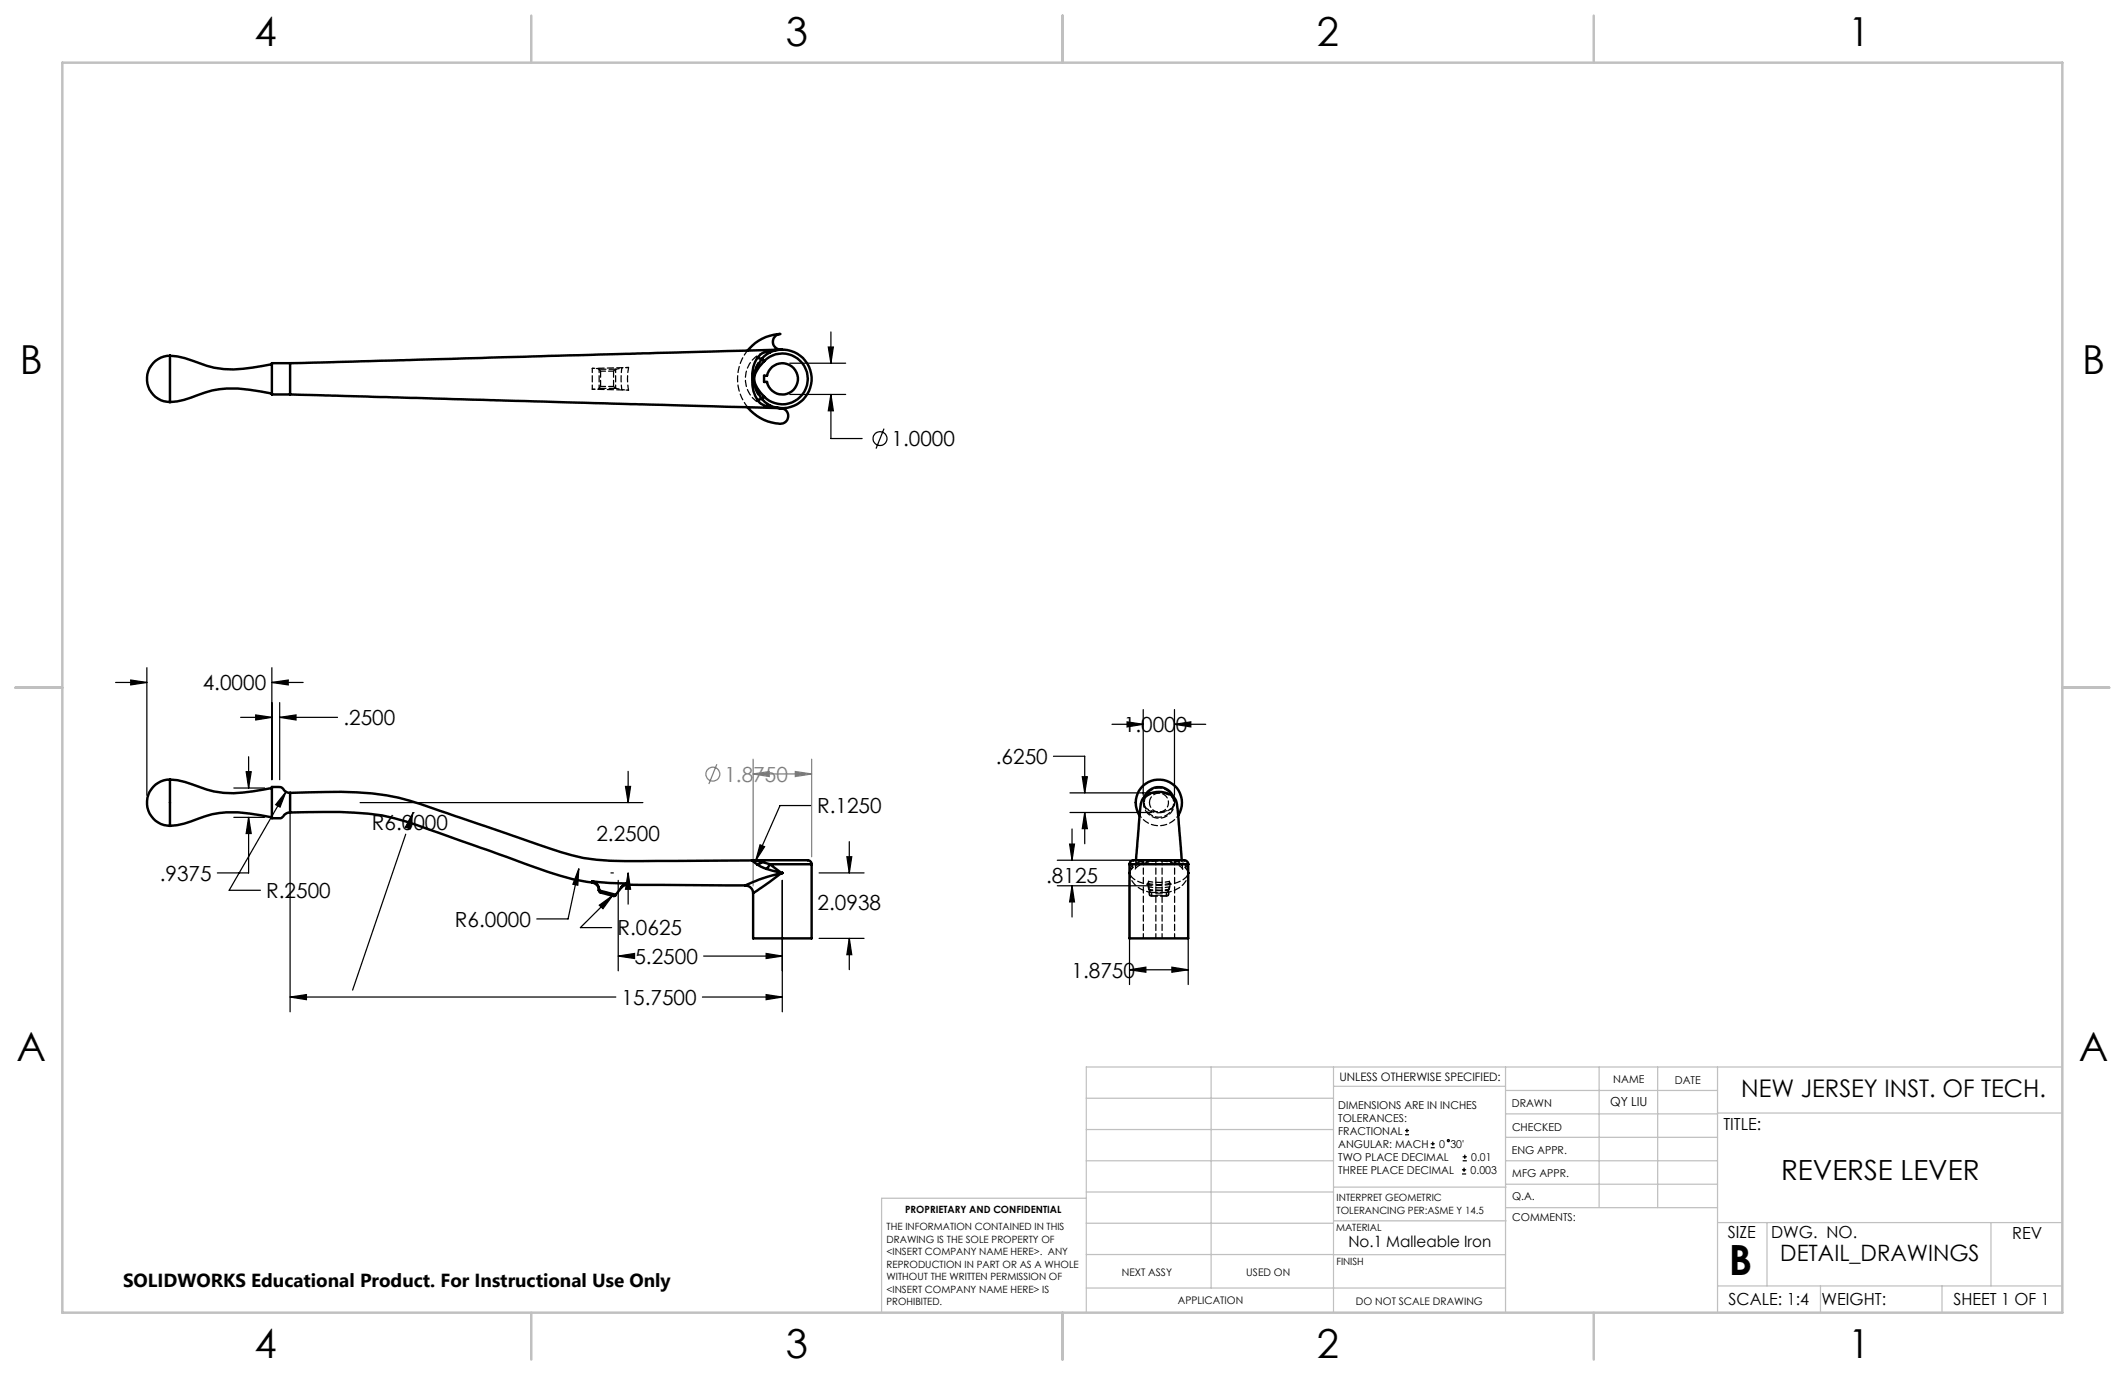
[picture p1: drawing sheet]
<svg xmlns="http://www.w3.org/2000/svg" width="432mm" height="279mm" viewBox="0 0 432 279" stroke-linecap="round" stroke-linejoin="round" font-family="sans-serif">
<g fill="none" stroke="#808080" stroke-width=".25">
<path d="M145.7 155.3l-1.7 4M153 157.3l3.3-.5v1zM153 157.3h.1M153 154.3v25.7M153 157.3h11.9M161.6 156.8l3.3 .5-3.3 .5zM164.9 154.3v19.8"/>
<circle cx="144.8" cy="157.3" r="1.41"/>
</g>
<g fill="none" stroke="#000" stroke-width=".25">
<path d="M160.5 73.8h11.3M168.3 70.5h1l-.5 3.3zM168.8 67.5v6.3M160.5 80.2h11.3M168.8 80.2l.5 3.3h-1zM168.8 80.2v8.9h6.4M179.6 87.1l-1.6 4.1M23.5 138.7h6.3M26.6 138.2l3.2 .5-3.2 .5zM29.8 135.7v25.9M55.2 138.7l3.4-.5v1zM55.2 135.7v22.7"/>
<path d="M55.2 138.7h6.4M48.9 145.8h6.3M50 156.8h1l-.5 3.3zM50.5 153.8v6.3M52 145.3l3.2 .5-3.2 .5zM56.8 145.8l3.3-.5v1zM56.8 142.8v15.6M56.8 145.8h11.8M127.1 159.8h1l-.5 3.3zM127.6 156.7v6.4M214.1 153.7h6.3v7.4M219.9 157.8h1l-.5 3.3z"/>
<path d="M226 147.2h6.3M229 146.7l3.3 .5-3.3 .5zM232.3 144.2v17.4M238.7 147.2l3.3-.5v1zM238.7 144.2v17.4M238.7 147.2h6.3M47.5 160.1h6.3M47.5 166.1h6.3M50.5 166.1l.5 3.3h-1zM50.5 166.1v11.3h-6.3M58.1 160.9l-1.2 3.1-.9-.5zM58.1 160.9l-11.5 20h6.3"/>
<path d="M58.9 164.6v41M73.2 163.1h57.4M82.4 169.5l-10.8 31.7M83.9 165.1l-.6 3.3-.9-.3zM83.9 165.1h.1M117.6 176.5l-.2 3.4-1-.2zM117.6 176.5l-2.2 10.2h-6.3M124.1 177.4h.5M125.6 178.9v18.4M127.6 177.4l.5 3.3h-1zM127.6 177.4v6.3M154.4 171.7l1 .3-1.8 2.9z"/>
<path d="M159 178.9v26.7M164.9 163.7h-6.4l-4.9 11.2M166.4 177.4h9.2M172.1 174.1h1l-.5 3.3zM172.6 171v6.4M214.8 174.8h19.2M214.8 180h19.2M217.3 171.5h1l-.5 3.3zM217.4 161.1h16.6M217.4 165.1h16.6M217.8 180l.5 3.3h-1zM217.8 168.5v6.3"/>
<path d="M217.8 180v6.3M220.4 165.1l.5 3.3h-1zM220.4 165.1v6.3M229.5 178.9v21.2M241.4 178.9v21.2M121.8 183.9l2.7-1.9-2 2.6zM124.5 182l-6.6 6.5h6.4M125.6 194.3l3.3-.6v1.1zM125.6 194.3h2.1M143 194.3h16M155.7 193.7l3.3 .6-3.3 .5zM166.4 190.7h9.2"/>
<path d="M172.6 190.7v6.3M172.6 190.7l.5 3.3h-1zM229.5 197.1l3.3-.6v1.1zM229.5 197.1h.1M229.5 197.1h11.9M238.1 196.5l3.3 .6-3.3 .5zM58.9 202.6l3.4-.5v1zM58.9 202.6h66.2M142.7 202.6h16.3M155.7 202.1l3.3 .5-3.3 .5zM285.5 230.6h.8M285.5 229.7h.8"/>
<path d="M285.9 229.3v.9M290.7 233.2h.8M290.7 232.4h.8M291.1 232v.8M297.1 238.5h.8M297.1 237.7h.8M297.2 235.9h.9M297.2 235.1h.9M297.5 237.3v.8M297.6 234.6v.9"/>
<circle cx="178.8" cy="89.1" r="1.41"/>
<circle cx="294.3" cy="231.8" r=".22"/>
</g>
<g fill="none" stroke="#c0c0c0" stroke-width=".25">
<path d="M246.1 216.8v44.9M271 216.8v49.9M305.9 216.8v49.9M324.9 216.8v28.6M336.8 216.8v28.6M349 216.8v49.9M419.1 216.8h-198.4v49.9M220.7 235.9h50.3M220.7 229.5h50.3M220.7 223.2h50.3M271 220.7h34.9M305.9 231.1h43.1"/>
<path d="M305.9 226.3h43.1M305.9 221.6h43.1M305.9 235.9h43.1M349 226.2h70.1M220.7 248.6h50.3M220.7 242.2h50.3M220.7 254.9h50.3M220.7 243.5h-41.6v23.2M271 255h34.9M271 248.1h35M271 241.2h35M305.9 240.6h43.1"/>
<path d="M306 245.4h43M349 248.4h70.1M359.1 248.4v12.9M404.6 248.4v12.9M220.7 261.7h85.2M349 261.3h70.1M369.9 261.3v5.4M394.6 261.3v5.4"/>
</g>
<path d="M12.7 12.7h406.4v254h-406.4zM108 3.2v9.5M215.9 3.2v9.5M323.8 3.2v9.5M3.1 139.7h9.6M419.1 139.7h9.5M108 266.7v9.6M215.9 266.7v9.6M323.8 266.7v9.6" fill="none" stroke="#c0c0c0" stroke-width=".5"/>
<path d="M127.1 159.8h1l-.5 3.3zM127.6 177.4l.5 3.3h-1zM125.6 194.3l3.3-.6v1.1zM155.7 193.7l3.3 .6-3.3 .5zM58.9 202.6l3.4-.5v1zM155.7 202.1l3.3 .5-3.3 .5zM117.6 176.5l-1.2 3.2 1 .2zM172.1 174.1h1l-.5 3.3zM172.6 190.7l.5 3.3h-1zM154.4 171.7l-.8 3.2 1.8-2.9zM56.8 145.8l3.3-.5v1zM52 145.3l3.2 .5-3.2 .5zM26.6 138.2l3.2 .5-3.2 .5zM55.2 138.7l3.4-.5v1zM50 156.8h1l-.5 3.3zM50.5 166.1l.5 3.3h-1zM121.8 183.9l.7 .7 2-2.6zM58.1 160.9l-2.1 2.6 .9 .5zM83.9 165.1l-1.5 3 .9 .3zM238.7 147.2l3.3-.5v1zM229 146.7l3.3 .5-3.3 .5zM219.9 157.8h1l-.5 3.3zM220.4 165.1l.5 3.3h-1zM238.1 196.5l3.3 .6-3.3 .5zM229.5 197.1l3.3-.6v1.1zM217.3 171.5h1l-.5 3.3zM217.8 180l.5 3.3h-1zM168.8 80.2l.5 3.3h-1zM168.3 70.5h1l-.5 3.3z" fill="#000"/>
<path d="M153 157.3l3.3-.5v1zM161.6 156.8l3.3 .5-3.3 .5z" fill="#808080"/>
<g fill="none" stroke="#000" stroke-width=".5">
<path d="M34.5 72.3a4.7 4.7 0 0 0-4.6 4.7 4.7 4.7 0 0 0 4.6 4.7M34.5 72.3a22.3 22.3 0 0 1 7.5 2 22.5 22.5 0 0 0 11.3 .1l1.9-.4M34.5 72.3v9.4M55.2 80a35.5 35.5 0 0 0-10.6-.9 34.2 34.2 0 0 0-7.2 2.1l-2.9 .5M58.9 73.8h-3.7v6.4h3.7M58.9 73.8v6.4M153.9 72.7a6.5 6.5 0 0 0-1 4.5 6.8 6.8 0 0 0 1 4.1M153.9 72.7l.9 .2M154.8 72.9a6.3 6.3 0 0 0-1.6 5.1l.9 1.9 .7 1.2M154.8 72.9l.5 .5M155.3 73.4a4.7 4.7 0 0 0-2 4.1 6.3 6.3 0 0 0 2 3.1M155.3 73.4a5.2 5.2 0 0 1 7.3-.1 5.2 5.2 0 0 1 0 7.4 5.2 5.2 0 0 1-7.3-.1"/>
<path d="M155.8 71.4l-.9 .4-1 .9M155.8 71.4l.6 .2M156.4 71.6l-.7 .5-.9 .8M156.4 71.6a6 6 0 0 1 8.5 5.4 6 6 0 0 1-8.5 5.4M156.9 74.5a3.2 3.2 0 0 1 4.8 .8 3.2 3.2 0 0 1-1.6 4.6 3.2 3.2 0 0 1-4.2-2.3h-.6v-1.3h.6a3.4 3.4 0 0 1 1-1.8zM158.6 71l-99.7 2.8M158.7 71a1.59 1.59 0 0 1-1.7-1.5 1.59 1.59 0 0 1 1.5-1.6 9.2 9.2 0 0 0-6.6 3.3M158.7 71h.1M158.7 71l-2.9 .4M158.9 71h.1M58.9 80.2l99.7 2.7M153.9 81.3a3 3 0 0 0 1.9 1.3"/>
<path d="M154.8 81.1l-.9 .2M154.8 81.1l.7 .6 .9 .7M155.3 80.6l-.5 .5M155.8 82.6l2.4 .3a1.62 1.62 0 0 1 2 1.6 1.62 1.62 0 0 1-2 1.6 9.1 9.1 0 0 1-6.3-3.3M156.4 82.4h-.4l-.2 .2M158.9 82.9h.1M34.5 158.4a4.7 4.7 0 0 0-4.6 4.7 4.7 4.7 0 0 0 4.6 4.7M34.5 158.4a22.3 22.3 0 0 1 7.5 2 22.5 22.5 0 0 0 11.3 .1l1.9-.4M34.5 158.4v9.4M55.2 166.1a35.5 35.5 0 0 0-10.6-.9 34.2 34.2 0 0 0-7.2 2.2l-2.9 .4M58.9 165.1l3.5-.1a88.3 88.3 0 0 1 15.3 .7 113 113 0 0 1 15.5 5l8.5 3a183.5 183.5 0 0 0 14.8 5l3.8 .6v-.2M58.9 161.1l3.6-.1a72.9 72.9 0 0 1 18.5 1.1l4.5 1.3 17.4 6a172.5 172.5 0 0 0 15.6 4.9 76.4 76.4 0 0 0 15.3 .6l19.1-.1"/>
<path d="M58.9 161.1a2.26 2.26 0 0 1-1.7-1.1l-2-.1v6.4h1.4a1.04 1.04 0 0 0 1.2-.7l.4-.4 .7-.1M58.9 161.1v4M120.3 179.4a1.58 1.58 0 0 1 1.4 1.5M120.3 179.1l3.6 .3 3.8 .1M120.3 179.1a1.68 1.68 0 0 1 1.4 1.8M127.5 179.8l23.9 .1M127.5 179.8a1.67 1.67 0 0 0-1.3 .6M127.7 179.5l-.9 .3-1.7 2M127.7 179.5l-.2 .3M151.4 180a1.55 1.55 0 0 1 1.6 1.5M152.9 174.9l1 .8M153.1 174.8h-.2"/>
<path d="M153.9 175.7l1.9 .9M154.8 175.2l1.6 .4M154.8 175.2l-.9 .5M155.3 174.8h8.7a.83 .83 0 0 1 .9 .8M155.3 174.8h-2.2l1.7 .4M155.3 174.8l-.5 .4M155.8 176.6l2.9 .8-.9 .3a35.3 35.3 0 0 0-6.3 2.2h-.1M156.4 175.6l-.6 1M156.4 175.6l2.3 1.8-5.7 4.1M156.4 175.6h8.5M159 177.3v.1zM164.9 175.6v15.1h-11.9v-9.2"/>
<path d="M229.5 175.6a1.07 1.07 0 0 1 1.5-.8h9.5a.83 .83 0 0 1 .9 .8M229.5 175.6v15.1h11.9v-15.1M229.5 175.6h11.9M230.8 174.8l.8-9.5a4.6 4.6 0 0 1 1.1-3.5 4.6 4.6 0 0 1 6.1 .5 7.7 7.7 0 0 1 .6 3.2l.7 9.3M232.6 161.9a3.2 3.2 0 0 1 2.9-2 3.2 3.2 0 0 1 2.9 2M239.4 165.7a4.7 4.7 0 0 0-3.9-7.3 4.7 4.7 0 0 0-3.9 7.3M121.7 180.9l.1 .4 .2 .1 2.7 .7 .3-.1 .1-.2M121.7 180.9l3.4 .9"/>
</g>
<path d="M122 75.4h2.7M124.7 78.5h-2.7M230.1 175.6l-.3 .7-.2 1.1a3.9 3.9 0 0 0 2.8 3.5 8.1 8.1 0 0 0 8-1.2 3.5 3.5 0 0 0 1.1-2.3l-.2-1-.4-.8M232.3 174.8v15.9M235.1 165l-.1-.1a1.93 1.93 0 0 1-1.4-1.8M234 182v-.6M234.9 190.7v-15.9M236.1 190.7v-15.9M237.1 181.4v.7M238.7 190.7v-15.9" fill="none" stroke="#000" stroke-width=".25" stroke-dasharray="1.3 .6" stroke-dashoffset=".3"/>
<g fill="none" stroke="#000" stroke-width=".25" stroke-dasharray="1.3 .6">
<path d="M121.7 78.9h.1M121.7 75h.1M121.7 78.9l.3-.4M122 78.5v-3.1M122 75.4l-.3-.4M124.7 75.4v3.1M124.7 78.5l.4 .4M125.1 75.1l.1-.1M125.1 75.1l-.4 .3M125.2 78.9h-.1M158.7 82.9h.1M229.6 177.4v-.1"/>
<path d="M231.2 175.7a11.6 11.6 0 0 1 8.6 0M231.2 175.7l.2-.6M231.4 175.1l.5-.3M233.2 179.5l.2-.4M233.6 163.1a1.93 1.93 0 0 1 1.8-1.9 1.93 1.93 0 0 1 2 1.7 1.93 1.93 0 0 1-1.7 2.1M237.8 179.5l-.2-.4M238.5 163.8l-.2 .2M238.7 163.1h.1M239.1 174.8l.5 .3M239.6 175.1l.2 .6M240.9 175.6h.6M241.5 177.3v.1"/>
<path d="M233.5 180.7l.1 .2M233.6 181.8v.1M233.6 181l.4 .4M233.6 181v-.1M234 182l-.4-.1M234 181.4h3.1M237.1 182h-3.1M237.1 181.4l.3-.4M237.4 181.9l.1-.1M237.4 181.9l-.3 .1M237.5 180.9l-.1 .1M237.5 180.7v.2"/>
</g>
<path d="M120.3 79.1l1.4-.2M121.7 75l-1.4-.1M126.3 79.1l1.4 .2M127.7 74.7l-1.4 .1M231.4 175.1l-1.3 .5M239.4 165.6a4.7 4.7 0 0 1-7.8 .1M240.3 176.3l-.1-1.5M240.9 175.6l-1.3-.5" fill="none" stroke="#000" stroke-width=".25" stroke-dasharray="1.3 .6" stroke-dashoffset=".7"/>
<path d="M156.5 82.4a5.9 5.9 0 0 1-3.5-5.4 5.9 5.9 0 0 1 3.5-5.4M229.9 176.6l.2-.5v-.5M232.6 161.8l-.3 1M238 164.3a3.8 3.8 0 0 1-2.1 .8M238.3 164l.4-.9M240.9 175.6v.5l.2 .5M241.1 176.6l.3 .8a1.89 1.89 0 0 1-1.5 1.6 11.1 11.1 0 0 1-9.4-.3 1.75 1.75 0 0 1-.9-1.3l.3-.8M233.6 180.9v.9M237.5 181.8v-.9" fill="none" stroke="#000" stroke-width=".25" stroke-dasharray="1.3 .6" stroke-dashoffset=".5"/>
<path d="M121.7 78.9h3.5M125.2 75h-3.5M230.8 174.8l-.2 1.9 .1-.1a3.3 3.3 0 0 1 2.5-1.4 8.1 8.1 0 0 1 6.8 1l.3 .4v-.3M232.5 163.1a2.98 2.98 0 0 1 4.3-2.7 2.98 2.98 0 0 1 .5 5.1 2.98 2.98 0 0 1-4.7-1.9l-.1-.5M238.7 163.1a2.49 2.49 0 0 0-2.5-2 3.2 3.2 0 0 0-3.9 1.8l.1 .7 .3 .4M233.8 182.1h3.4" fill="none" stroke="#000" stroke-width=".25" stroke-dasharray="1.3 .6" stroke-dashoffset="-.1"/>
<path d="M127.7 79.3l-7.4-.2M127.7 74.7l-7.4 .2M229.9 176.6l1.3-.9M233.4 179.1l.1 1.6M239.8 175.7l1.3 .9M233.6 181.8l-.3-1.6M237.5 181.8l.2-1.6M237.5 180.7l.1-1.6" fill="none" stroke="#000" stroke-width=".25" stroke-dasharray="1.3 .6" stroke-dashoffset=".8"/>
<path d="M127.7 79.3l-.1-.5a12.3 12.3 0 0 1 .1-4.1M233.2 179.5l.5 .1a10.6 10.6 0 0 0 4.1-.1" fill="none" stroke="#000" stroke-width=".25" stroke-dasharray="1.3 .6" stroke-dashoffset=".2"/>
<path d="M120.3 74.9v4.2M126.3 74.8l-.1 2.2 .1 2.1M157.9 71.1l.8-.1M235.9 165.1a3 3 0 0 1-3.5-1.6M237.6 179.1a9.7 9.7 0 0 1-4.2 0M237.8 179.5l-.1 .7M238.3 164a4.6 4.6 0 0 1-5.6 0M239.6 175.1a25.5 25.5 0 0 0-8.2 0M233.3 180.2l-.1-.7M237.7 180.2a12.3 12.3 0 0 1-4.4 0" fill="none" stroke="#000" stroke-width=".25" stroke-dasharray="1.3 .6" stroke-dashoffset=".4"/>
<path d="M121.7 78.9v-3.9M125.1 78.9v-3.8M125.2 78.9l1.1 .2M125.2 75l1.1-.2M158.7 71a12 12 0 0 0-4.4 1 5.8 5.8 0 0 0-2.7 6.2 5.8 5.8 0 0 0 5 4.5l2.1 .2M232.3 163.4a3.2 3.2 0 0 0 3.4 2.9 3.2 3.2 0 0 0 3-3.2M238.7 163.1l-.3-1.3M233.5 180.7l2.5 .2 1.5-.2M233.6 181.9h3.8M237.4 181h-3.8" fill="none" stroke="#000" stroke-width=".25" stroke-dasharray="1.3 .6" stroke-dashoffset=".6"/>
<path d="M151.9 71.2a9.1 9.1 0 0 0 0 11.5" fill="none" stroke="#000" stroke-width=".25" stroke-dasharray="1.3 .6" stroke-dashoffset=".1"/>
<text font-size="8.5" x="351.3" y="259">B</text>
<g font-size="8.1">
<text x="51.7" y="9.3">4</text>
<text x="159.7" y="9.3">3</text>
<text x="267.6" y="9.3">2</text>
<text x="375.6" y="9.3">1</text>
<text x="4" y="76">B</text>
<text x="423.1" y="76">B</text>
<text x="3.3" y="215.7">A</text>
<text x="422.4" y="215.7">A</text>
<text x="51.7" y="276">4</text>
<text x="159.7" y="276">3</text>
<text x="267.6" y="276">2</text>
<text x="375.6" y="276">1</text>
</g>
<text font-size="5.6" x="361.9" y="239.8">REVERSE LEVER</text>
<text font-size="4.9" x="353.8" y="222.9">NEW JERSEY INST. OF TECH.</text>
<text font-size="4.6" x="361.8" y="256.2">DETAIL_DRAWINGS</text>
<g font-size="4.2">
<text x="181.2" y="90.7">1.0000</text>
<text x="41.2" y="140.3">4.0000</text>
<text x="69.8" y="147.4">.2500</text>
<text x="228.4" y="148.8">1.0000</text>
<text x="202.4" y="155.3">.6250</text>
<text x="166" y="165.3">R.1250</text>
<text x="75.6" y="168.6">R6.0000</text>
<text x="121.2" y="170.9">2.2500</text>
<text x="32.5" y="179">.9375</text>
<text x="212.6" y="179.5">.8125</text>
<text x="54.1" y="182.5">R.2500</text>
<text x="166.1" y="184.8">2.0938</text>
<text x="92.4" y="188.3">R6.0000</text>
<text x="125.5" y="190.1">R.0625</text>
<text x="128.9" y="195.9">5.2500</text>
<text x="217.7" y="198.6">1.8750</text>
<text x="126.3" y="204.2">15.7500</text>
</g>
<text font-size="4.2" fill="#808080" x="147.2" y="158.8">1.8750</text>
<text font-size="3.8" x="25" y="261.6">SOLIDWORKS Educational Product. For Instructional Use Only</text>
<g font-size="3.4">
<text x="350.2" y="229.5">TITLE:</text>
<text x="351.1" y="251.6">SIZE</text>
<text x="359.9" y="251.6">DWG. NO.</text>
<text x="408.9" y="251.7">REV</text>
<text x="351.2" y="265.2">SCALE: 1:4</text>
<text x="370.1" y="265.3">WEIGHT:</text>
<text x="396.9" y="265.2">SHEET 1 OF 1</text>
</g>
<text font-size="3.2" x="274" y="253.3">No.1 Malleable Iron</text>
<text font-size="2.5" x="327.2" y="224.8">QY LIU</text>
<text font-size="2.4" x="272.2" y="219.7">UNLESS OTHERWISE SPECIFIED:</text>
<g font-size="2.2">
<text x="327.8" y="220.1">NAME</text>
<text x="340.3" y="220.2">DATE</text>
<text x="271.9" y="225.3">DIMENSIONS ARE IN INCHES</text>
<text x="271.9" y="227.9">TOLERANCES:</text>
<text x="307.2" y="224.9">DRAWN</text>
<text x="271.9" y="230.6">FRACTIONAL</text>
<text x="271.9" y="233.2">ANGULAR: MACH</text>
<text x="292.5" y="233.2">0</text>
<text x="294.7" y="233.2">30'</text>
<text x="307.3" y="229.8">CHECKED</text>
<text x="271.9" y="235.9">TWO PLACE DECIMAL</text>
<text x="271.9" y="238.5">THREE PLACE DECIMAL</text>
<text x="298.8" y="238.5">0.003</text>
<text x="299" y="235.9">0.01</text>
<text x="307.2" y="234.5">ENG APPR.</text>
<text x="307.3" y="239.2">MFG APPR.</text>
<text x="307.3" y="243.9">Q.A.</text>
<text x="307.3" y="248.1">COMMENTS:</text>
</g>
<g font-size="2.1">
<text x="227.9" y="259.2">NEXT ASSY</text>
<text x="253.3" y="259.2">USED ON</text>
<text x="239.3" y="265">APPLICATION</text>
<text x="275.5" y="265.1">DO NOT SCALE DRAWING</text>
</g>
<g font-size="2">
<text x="271.6" y="244.1">INTERPRET GEOMETRIC</text>
<text x="180.2" y="250">THE INFORMATION CONTAINED IN THIS</text>
<text x="183.9" y="246.4">PROPRIETARY AND CONFIDENTIAL</text>
<text x="271.5" y="250.2">MATERIAL</text>
<text x="271.6" y="246.6">TOLERANCING PER:ASME Y 14.5</text>
<text x="180.2" y="252.5">DRAWING IS THE SOLE PROPERTY OF</text>
<text x="180.2" y="255.1">&lt;INSERT COMPANY NAME HERE&gt;. ANY</text>
<text x="180.2" y="257.6">REPRODUCTION IN PART OR AS A WHOLE</text>
<text x="271.5" y="257">FINISH</text>
<text x="180.2" y="260.1">WITHOUT THE WRITTEN PERMISSION OF</text>
<text x="180.2" y="262.6">&lt;INSERT COMPANY NAME HERE&gt; IS</text>
<text x="180.2" y="265.2">PROHIBITED.</text>
</g>
</svg>
